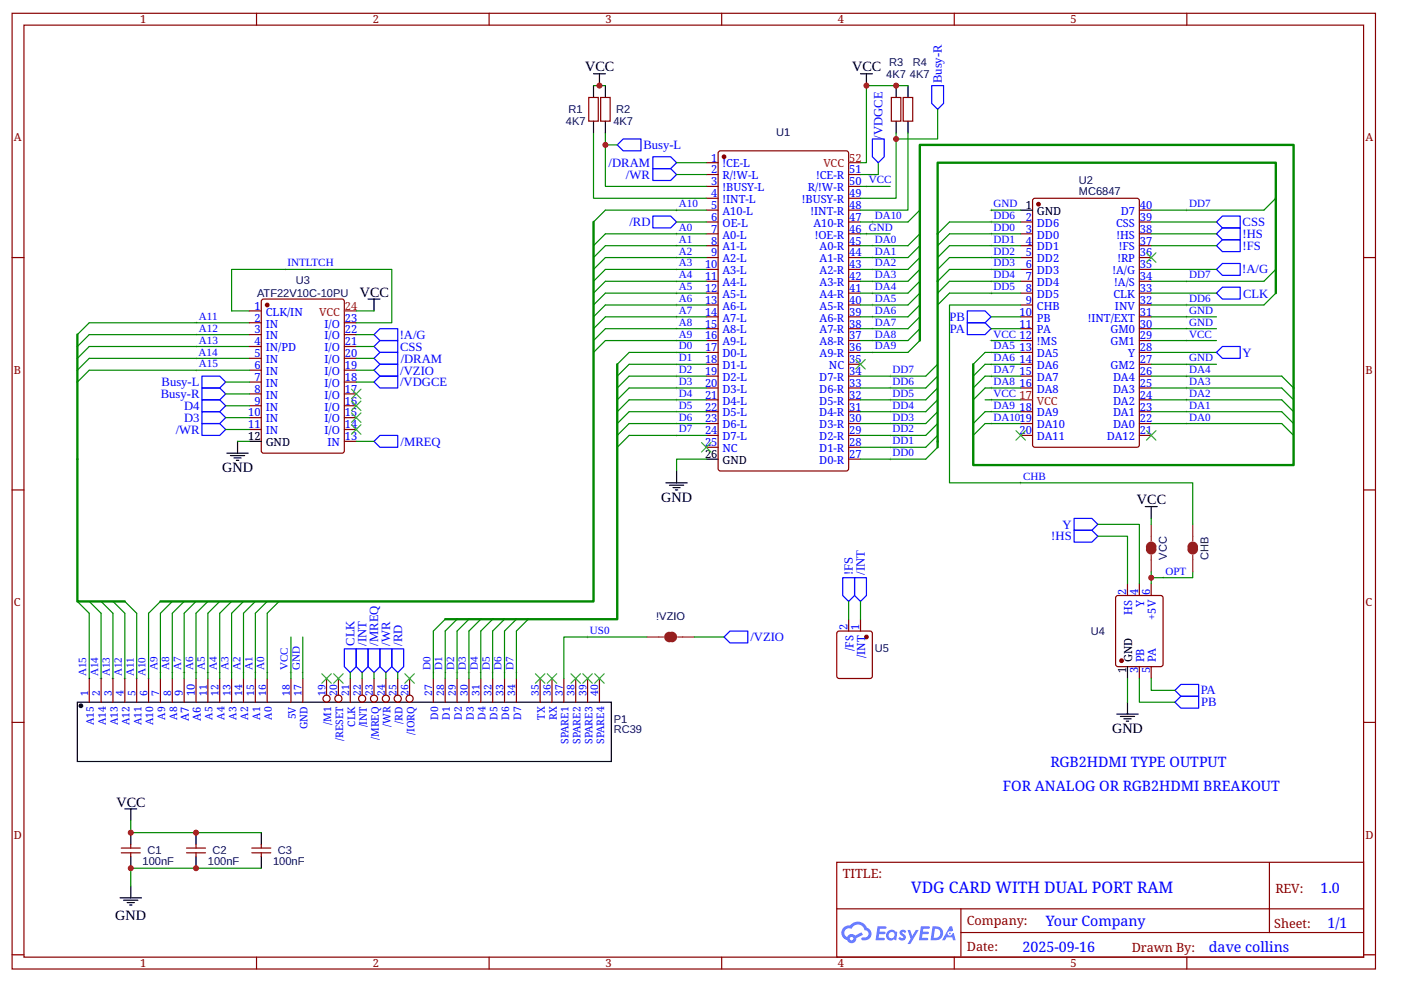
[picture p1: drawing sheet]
<svg xmlns="http://www.w3.org/2000/svg" width="297mm" height="210mm" viewBox="0 0 297 210" stroke-linecap="round" stroke-linejoin="round" font-family="sans-serif">
<g fill="none" stroke="#800" stroke-width=".25">
<path d="M2.6 2.8h289v202.8h-289zM5.1 5.3h284v197.8h-284zM54.4 2.8v2.5M103.7 2.8v2.5M153 2.8v2.5M202.3 2.8v2.5M251.6 2.8v2.5M2.6 54.6h2.5M289.1 54.6h2.5M2.6 104h2.5M289.1 104h2.5M2.6 153.3h2.5"/>
<path d="M289.1 153.3h2.5M177.4 182.9h111.7v20.2h-111.7zM177.4 192.8h111.6M203.7 197.9h85.3M203.7 192.8v10.1M269.1 183v14.9M2.6 202.6h2.5M54.4 203.1v2.5M103.7 203.1v2.5M153 203.1v2.5M202.3 203.1v2.5M251.6 203.1v2.5"/>
<path d="M289.1 202.6h2.5"/>
</g>
<g fill="#58f">
<path d="M190.9 197.4l.5-.2 .4 .1 .3 .3-.2 .4a.33 .33 0 0 0-.3-.3 .33 .33 0 0 0-.3 .2v.1a.85 .85 0 0 1 .7 .6 .85 .85 0 0 1-.3 .9h-.6l-.6-.4 .3-.3 .5 .2 .2-.1v-.1a.87 .87 0 0 1-.6-1.4z"/>
<path d="M192.4 197.3h.6l.4 1.3 .8-1.3h.6l-1.8 3h-.6l.7-1.1z"/>
<path d="M186.1 196.5h1.6l.2 .2-.1 .3-1.2 .1-.1 .6h1l.3 .2-.3 .3h-1.1l-.1 .8h1.2l.1 .2-.1 .3h-1.9z"/>
<path d="M195.2 196.5h1.7l.2 .2-.1 .3-1.2 .1-.1 .6h1l.3 .2-.3 .3h-1.1l-.1 .8h1.2l.1 .2-.1 .3h-1.9z"/>
<path d="M201.4 196.5h.5l.2 .9-.4 .3a.49 .49 0 0 0-.8 .1 .49 .49 0 0 0 .4 .7 .49 .49 0 0 0 .6-.4l.3-.2 .4 1.6h-.5l-.2-.6h-1.2l-.4 .6h-.6z"/>
<path d="M197.7 196.5l-.4 3h.9a1.5 1.5 0 0 0 1.8-1.5 1.5 1.5 0 0 0-1.8-1.5zM198.2 197.1a1.01 1.01 0 0 1 1.2 1.1 1.01 1.01 0 0 1-1.4 .8z"/>
<path d="M188.3 197.5a1.1 1.1 0 0 0-.3 1.6 1.1 1.1 0 0 0 1.6 .2l.4 .2 .2-1.6-.4-.3a1.01 1.01 0 0 0-1.5-.1zM188.3 198.4a.7 .7 0 0 1 1.4 0 .7 .7 0 0 1-1.4 0z"/>
<path d="M178.9 196.8a1.57 1.57 0 0 0 .7 2.7 1.01 1.01 0 0 0 1.2 .6 1.01 1.01 0 0 0 .8-1.1l1.4-.7-.3-.5-1.4 .7a1.02 1.02 0 0 0-1.7 .3 .99 .99 0 0 1-.5-1.4 .99 .99 0 0 1 1.4-.3 1.48 1.48 0 0 1 1.6-.9 1.48 1.48 0 0 1 1.3 1.2 .81 .81 0 0 1 .7 1 .81 .81 0 0 1-1.2 .5l-.3 .1v.3a1.39 1.39 0 0 0 2-.6 1.39 1.39 0 0 0-.8-1.9 2.18 2.18 0 0 0-3.7-.5l-.7 .2zM180.2 199.1a.38 .38 0 0 1 .7 0 .38 .38 0 0 1-.7 0z"/>
<circle cx="201.4" cy="198" r=".19"/>
</g>
<g fill="none" stroke="#800" stroke-width=".25">
<path d="M124.8 20.7h2v5h-2zM127.3 20.7h2.1v5h-2.1zM149.7 34.5h2.6M149.7 37h2.6M149.7 39.5h2.6M152.5 32.1l26.9-.1 .5 .3v67.1l-.2 .5h-26.9l-.5-.2v-67.2zM179.9 37h2.5M179.9 39.5h2.5M189 20.7h2v5h-2zM191.5 20.7h2v5h-2zM149.7 47.1h2.6M149.7 49.6h2.6"/>
<path d="M149.7 52.1h2.6M149.7 54.6h2.6M149.7 57.2h2.6M149.7 59.7h2.6M149.7 44.6h2.6M149.7 42.1h2.6M179.9 47.1h2.5M179.9 49.6h2.5M179.9 52.1h2.5M179.9 54.6h2.5M179.9 57.2h2.5M179.9 59.7h2.5"/>
<path d="M179.9 44.6h2.5M179.9 42.1h2.5M216.4 47.1h2.5M216.4 49.6h2.5M216.4 52.1h2.5M216.4 54.6h2.5M216.4 57.2h2.5M216.4 59.7h2.5M219.2 42.1h21.9l.4 .2 .1 52.1-.3 .4-21.9 .1-.4-.3-.1-52zM241.6 47.1h2.5M241.6 49.6h2.5M241.6 52.1h2.5"/>
<path d="M241.6 54.6h2.5M241.6 57.2h2.5M241.6 59.7h2.5M241.6 44.6h2.5M52.9 66h2.5M52.9 68.5h2.5M52.9 71h2.5M52.9 73.5h2.5M52.9 76h2.5M52.9 78.5h2.5M55.6 63.5l16.9-.1 .4 .3 .1 32-.2 .4-16.9 .1-.4-.3-.1-31.9zM73 68.5h2.5"/>
<path d="M73 71h2.5M73 73.5h2.5M73 76h2.5M73 78.5h2.5M149.7 62.2h2.6M149.7 64.7h2.6M149.7 67.2h2.6M149.7 69.7h2.6M149.7 72.3h2.6M149.7 74.8h2.6M149.7 77.3h2.6M149.7 79.8h2.6"/>
<path d="M179.9 62.2h2.5M179.9 64.7h2.5M179.9 67.2h2.5M179.9 69.7h2.5M179.9 72.3h2.5M179.9 74.8h2.5M179.9 77.3h2.5M179.9 79.8h2.5M216.4 62.2h2.5M216.4 64.7h2.5M216.4 67.2h2.5M216.4 69.7h2.5"/>
<path d="M216.4 72.3h2.5M216.4 74.8h2.5M216.4 77.3h2.5M216.4 79.8h2.5M241.6 62.2h2.5M241.6 64.7h2.5M241.6 67.2h2.5M241.6 69.7h2.5M241.6 72.3h2.5M241.6 74.8h2.5M241.6 77.3h2.5M241.6 79.8h2.5"/>
<path d="M52.9 81.1h2.5M52.9 83.6h2.5M52.9 86.1h2.5M52.9 88.6h2.5M52.9 91.1h2.5M73 81.1h2.5M73 83.6h2.5M73 86.1h2.5M73 88.6h2.5M73 91.1h2.5M73 93.6h2.5M149.7 82.3h2.6"/>
<path d="M149.7 87.3h2.6M149.7 89.9h2.6M149.7 92.4h2.6M149.7 84.8h2.6M149.7 94.9h2.6M179.9 82.3h2.5M179.9 87.3h2.5M179.9 89.9h2.5M179.9 92.4h2.5M179.9 84.8h2.5M179.9 94.9h2.5M179.9 97.4h2.5"/>
<path d="M216.4 82.3h2.5M216.4 87.3h2.5M216.4 89.9h2.5M216.4 92.4h2.5M241.6 82.3h2.5M241.6 87.3h2.5M241.6 89.9h2.5M241.6 92.4h2.5M241.6 84.8h2.5M177.7 134l6.8-.1 .4 .2 .1 9.4-.3 .4-6.8 .1-.4-.3-.1-9.3zM179.9 131.4v2.5M182.4 131.4v2.5"/>
<path d="M236.6 126.6l.4-.3h9.1l.4 .3 .1 14.3-.3 .5h-9.3l-.4-.2zM239 123.8v2.5M241.6 123.8v2.5M244.1 123.8v2.5M18.9 144v5M21.4 144v5M23.9 144v5M26.5 144v5M29 144v5M31.5 144v5M34 144v5M36.5 144v5"/>
<path d="M39 144v5M41.6 144v5M44.1 144v5M46.6 144v5M49.1 144v5M51.6 144v5M54.1 144v5M56.7 144v5M61.7 144v5M64.2 144v5M69.2 144v3.5M71.7 144v3.5"/>
<path d="M74.3 144v5M76.8 144v3.5M79.3 144v3.5M81.8 144v3.5M84.3 144v3.5M86.8 144v3.5M91.9 144v5M94.4 144v5M96.9 144v5M99.4 144v5M101.9 144v5M104.5 144v5"/>
<path d="M107 144v5M109.5 144v5M114.5 144v5M117 144v5M119.5 144v5M122.1 144v5M124.6 144v5M127.1 144v5M241.6 141.4v2.6M244.1 141.4v2.6M25.7 179.9h4M27.7 179.2v.7"/>
<path d="M39.5 179.9h4.1M41.6 179.2v.7M53.4 179.9h4M55.4 179.2v.7M25.7 180.9h4M27.7 180.9v.8M39.5 180.9h4.1M41.6 180.9v.8M53.4 180.9h4M55.4 180.9v.8"/>
<circle cx="69.2" cy="148.2" r=".75"/>
<circle cx="71.7" cy="148.2" r=".75"/>
<circle cx="76.8" cy="148.2" r=".75"/>
<circle cx="79.3" cy="148.2" r=".75"/>
<circle cx="81.8" cy="148.2" r=".75"/>
<circle cx="84.3" cy="148.2" r=".75"/>
<circle cx="86.8" cy="148.2" r=".75"/>
</g>
<g fill="#800" stroke="#800" stroke-width=".25">
<circle cx="220.2" cy="43.3" r=".38"/>
<circle cx="153.5" cy="33.3" r=".38"/>
<circle cx="237.8" cy="140.2" r=".38"/>
<circle cx="56.7" cy="64.7" r=".38"/>
<circle cx="183.7" cy="135.1" r=".38"/>
</g>
<g fill="none" stroke="#000" stroke-width=".25">
<path d="M125.8 18.2v2.5M125.8 15.6h2.6M127.1 15.6v2.6M128.4 18.2v2.5M182.4 15.6h2.6M183.7 15.6v2.6M190 18.2v2.5M192.5 18.2v2.5M125.8 25.7v2.5M128.4 25.7v2.5M190 25.7v2.5M192.5 25.7v2.5"/>
<path d="M216.4 44.6h2.5M78 63.4h2.6M79.3 63.4v2.6M48.1 96.2h4.5M48.9 96.7h3M49.6 97.2h1.5M50.1 97.7h.5M50.4 93.6v2.6M52.9 93.6h2.5M143.4 99.9v2.5M149.7 97.4h2.6M141.2 102.4h4.5"/>
<path d="M141.9 102.9h3.1M142.7 103.5h1.5M143.2 104h.5M242.8 107.5h2.5M244.1 107.5v2.5M16.4 149h113.2v12.6h-113.2zM236.8 151.5h4.5M237.5 152h3.1M238.3 152.5h1.5M238.8 153h.5M239 141.4v2.6M239 149v2.5"/>
<path d="M26.5 171.6h2.5M27.7 171.6v2.5M27.7 176.7v2.5M41.6 176.7v2.5M55.4 176.7v2.5M25.5 190.5h4.5M26.2 191h3M27 191.5h1.5M27.5 192h.5M27.7 181.7v2.5M27.7 188v2.5M41.6 181.7v2.5"/>
<path d="M55.4 181.7v2.5"/>
</g>
<path d="M179.9 34.5h2.5M73 66h2.5M216.4 84.8h2.5" fill="none" stroke="#f00" stroke-width=".25"/>
<circle cx="17.2" cy="149.7" r=".38" fill="#000" stroke="#000" stroke-width=".25"/>
<g fill="none" stroke="#080" stroke-width=".25">
<path d="M125.8 18.2h2.6M192.5 18.2h-8.8v16.3h-1.3M125.8 28.2v13.9h23.9M128.4 28.2v11.3h21.3M128.4 30.7h2.5M143.4 34.5h6.3M143.4 37h6.3M182.4 39.5h6.3M186.2 34.5v2.5h-3.8M190 28.2v13.9h-7.6M192.5 28.2v16.4h-10.1M198.8 23.2v6.3h-8.8"/>
<path d="M143.4 47.1h6.3M149.7 49.6h-21.3l-2.6 2.5M149.7 52.1h-21.3l-2.6 2.5M149.7 54.6h-21.3l-2.6 2.6M149.7 57.2h-21.3l-2.6 2.5M149.7 59.7h-21.3l-2.6 2.5M149.7 44.6h-21.3l-2.6 2.5M182.4 49.6h6.3M195 44.6l-2.5 2.5h-10.1M195 49.6l-2.5 2.5h-10.1M195 52.1l-2.5 2.5h-10.1M195 54.6l-2.5 2.6h-10.1"/>
<path d="M195 57.2l-2.5 2.5h-10.1M195 59.7l-2.5 2.5h-10.1M210.1 44.6h6.3M216.4 47.1h-15.1l-2.5 2.5M216.4 49.6h-15.1l-2.5 2.5M216.4 52.1h-15.1l-2.5 2.5M216.4 54.6h-15.1l-2.5 2.6M216.4 57.2h-15.1l-2.5 2.5M216.4 59.7h-15.1l-2.5 2.5M244.1 47.1h13.8M244.1 49.6h13.8M244.1 52.1h13.8"/>
<path d="M244.1 57.2h13.8M270.5 57.2l-2.5 2.5h-23.9M270.5 42.1l-2.5 2.5h-23.9M52.9 66h-3.8v-8.8h34v11.3h-7.6M52.9 68.5h-34l-2.5 2.5M52.9 71h-34l-2.5 2.5M52.9 73.5h-34l-2.5 2.5M52.9 76h-34l-2.5 2.5M52.9 78.5h-34l-2.5 2.6M75.5 66h3.8M75.5 71h3.8M75.5 73.5h3.8"/>
<path d="M75.5 76h3.8M75.5 78.5h3.8M149.7 62.2h-21.3l-2.6 2.5M149.7 72.3h-21.3l-2.6 2.5M149.7 74.8h-16.3l-2.5 2.5M149.7 79.8h-16.3l-2.5 2.5M149.7 77.3h-16.3l-2.5 2.5M149.7 67.2h-21.3l-2.6 2.5M149.7 69.7h-21.3l-2.6 2.6M149.7 64.7h-21.3l-2.6 2.5M195 69.7l-2.5 2.6h-10.1M195 72.3l-2.5 2.5h-10.1"/>
<path d="M195 64.7l-2.5 2.5h-10.1M195 67.2l-2.5 2.5h-10.1M195 62.2l-2.5 2.5h-10.1M198.8 77.3l-2.5 2.5h-13.9M198.8 79.8l-2.5 2.5h-13.9M210.1 72.3h6.3M210.1 67.2h6.3M210.1 69.7h6.3M216.4 64.7h-15.1v37.7h51.6v8.8M216.4 62.2h-15.1l-2.5 2.5M216.4 74.8h-7.5l-2.6 2.5M216.4 79.8h-7.5l-2.6 2.5"/>
<path d="M216.4 77.3h-7.5l-2.6 2.5M244.1 62.2h13.8M244.1 72.3h13.8M244.1 74.8h13.8M244.1 79.8h27.7l2.5 2.5M244.1 77.3h13.8M244.1 67.2h13.8M244.1 69.7h13.8M270.5 62.2l-2.5 2.5h-23.9M47.8 91.1h5.1M47.8 88.6h5.1M47.8 86.1h5.1"/>
<path d="M47.8 81.1h5.1M47.8 83.6h5.1M50.4 93.6h2.5M75.5 93.6h3.8M75.5 81.1h3.8M149.7 97.4h-6.3v2.5M149.7 87.3h-16.3l-2.5 2.6M149.7 89.9h-16.3l-2.5 2.5M149.7 92.4h-16.3l-2.5 2.5M149.7 82.3h-16.3l-2.5 2.5M149.7 84.8h-16.3l-2.5 2.5M198.8 94.9l-2.5 2.5h-13.9"/>
<path d="M198.8 84.8l-2.5 2.5h-13.9M198.8 87.3l-2.5 2.6h-13.9M198.8 89.9l-2.5 2.5h-13.9M198.8 92.4l-2.5 2.5h-13.9M198.8 82.3l-2.5 2.5h-13.9M208.9 84.8h7.5M216.4 87.3h-7.5l-2.6 2.6M216.4 89.9h-7.5l-2.6 2.5M216.4 82.3h-7.5l-2.6 2.5M244.1 87.3h27.7l2.5 2.6M244.1 89.9h27.7l2.5 2.5M244.1 82.3h27.7l2.5 2.5"/>
<path d="M244.1 84.8h27.7l2.5 2.5M232.8 111.2h8.8v12.6M232.8 113.8h6.2v10M244.1 110v1.2M16.4 127.6l2.5 2.5v13.9M18.9 127.6l2.5 2.5v13.9M21.4 127.6l2.5 2.5v13.9M23.9 127.6l2.6 2.5v13.9M26.5 127.6l2.5 2.5v13.9M34 127.6l-2.5 2.5v13.9M36.5 127.6l-2.5 2.5v13.9M39 127.6l-2.5 2.5v13.9"/>
<path d="M41.6 127.6l-2.6 2.5v13.9M44.1 127.6l-2.5 2.5v13.9M46.6 127.6l-2.5 2.5v13.9M49.1 127.6l-2.5 2.5v13.9M51.6 127.6l-2.5 2.5v13.9M54.1 127.6l-2.5 2.5v13.9M56.7 127.6l-2.6 2.5v13.9M59.2 127.6l-2.5 2.5v13.9M61.7 135.1v8.9M64.2 135.1v8.9M94.4 131.4l-2.5 2.5v10.1M96.9 131.4l-2.5 2.5v10.1"/>
<path d="M99.4 131.4l-2.5 2.5v10.1M101.9 131.4l-2.5 2.5v10.1M104.5 131.4l-2.6 2.5v10.1M107 131.4l-2.5 2.5v10.1M109.5 131.4l-2.5 2.5v10.1M112 131.4l-2.5 2.5v10.1M137.2 135.1h-17.7v8.9M147.2 135.1h6.3M179.9 127.6v3.8M182.4 127.6v3.8M244.1 121.3v2.5M252.9 121.3v1.3h-8.8"/>
<path d="M74.3 142.7v1.3M76.8 142.7v1.3M79.3 142.7v1.3M81.8 142.7v1.3M84.3 142.7v1.3M239 144v5M241.6 144v5h7.5M244.1 144v2.5h5M27.7 174.1v2.6h27.7M55.4 184.2h-27.7v3.8"/>
</g>
<g fill="#000">
<path d="M183.7 39.3v.5zM183.4 39.5h.6z"/>
<path d="M60.4 56.9v.5zM60.2 57.2h.5z"/>
<path d="M143.4 49.4v.5zM143.2 49.6h.5z"/>
<path d="M143.4 51.9v.5zM143.2 52.1h.5z"/>
<path d="M143.4 54.4v.5zM143.2 54.6h.5z"/>
<path d="M143.4 56.9v.5zM143.2 57.2h.5z"/>
<path d="M143.4 59.4v.5zM143.2 59.7h.5z"/>
<path d="M143.4 44.3v.5zM143.2 44.6h.5z"/>
<path d="M183.7 49.4v.5zM183.4 49.6h.6z"/>
<path d="M185 51.9v.5zM184.7 52.1h.5z"/>
<path d="M185 54.4v.5zM184.7 54.6h.5z"/>
<path d="M185 56.9v.5zM184.7 57.2h.5z"/>
<path d="M185 59.4v.5zM184.7 59.7h.5z"/>
<path d="M185 46.8v.5zM184.7 47.1h.5z"/>
<path d="M210.1 49.4v.5zM209.9 49.6h.5z"/>
<path d="M210.1 51.9v.5zM209.9 52.1h.5z"/>
<path d="M210.1 54.4v.5zM209.9 54.6h.5z"/>
<path d="M210.1 56.9v.5zM209.9 57.2h.5z"/>
<path d="M210.1 59.4v.5zM209.9 59.7h.5z"/>
<path d="M210.1 46.8v.5zM209.9 47.1h.5z"/>
<path d="M210.1 44.3v.5zM209.9 44.6h.5z"/>
<path d="M251.6 44.3v.5zM251.4 44.6h.5z"/>
<path d="M251.6 59.4v.5zM251.4 59.7h.5z"/>
<path d="M41.6 78.3v.5zM41.3 78.5h.5z"/>
<path d="M41.6 75.8v.5zM41.3 76h.5z"/>
<path d="M41.6 73.3v.5zM41.3 73.5h.5z"/>
<path d="M41.6 70.7v.5zM41.3 71h.5z"/>
<path d="M41.6 68.2v.5zM41.3 68.5h.5z"/>
<path d="M143.4 79.5v.6zM143.2 79.8h.5z"/>
<path d="M143.4 77v.5zM143.2 77.3h.5z"/>
<path d="M143.4 74.5v.5zM143.2 74.8h.5z"/>
<path d="M143.4 61.9v.5zM143.2 62.2h.5z"/>
<path d="M143.4 64.5v.5zM143.2 64.7h.5z"/>
<path d="M143.4 67v.5zM143.2 67.2h.5z"/>
<path d="M143.4 69.5v.5zM143.2 69.7h.5z"/>
<path d="M143.4 72v.5zM143.2 72.3h.5z"/>
<path d="M185 61.9v.5zM184.7 62.2h.5z"/>
<path d="M185 64.5v.5zM184.7 64.7h.5z"/>
<path d="M185 67v.5zM184.7 67.2h.5z"/>
<path d="M185 69.5v.5zM184.7 69.7h.5z"/>
<path d="M185 72v.5zM184.7 72.3h.5z"/>
<path d="M185 74.5v.5zM184.7 74.8h.5z"/>
<path d="M188.7 79.5v.6zM188.5 79.8h.5z"/>
<path d="M210.1 61.9v.5zM209.9 62.2h.5z"/>
<path d="M210.1 74.5v.5zM209.9 74.8h.5z"/>
<path d="M210.1 77v.5zM209.9 77.3h.5z"/>
<path d="M210.1 79.5v.6zM209.9 79.8h.5z"/>
<path d="M210.1 72v.5zM209.9 72.3h.5z"/>
<path d="M251.6 79.5v.6zM251.4 79.8h.5z"/>
<path d="M251.6 67v.5zM251.4 67.2h.5z"/>
<path d="M251.6 69.5v.5zM251.4 69.7h.5z"/>
<path d="M251.6 77v.5zM251.4 77.3h.5z"/>
<path d="M251.6 72v.5zM251.4 72.3h.5z"/>
<path d="M251.6 64.5v.5zM251.4 64.7h.5z"/>
<path d="M143.4 92.1v.5zM143.2 92.4h.5z"/>
<path d="M143.4 89.6v.5zM143.2 89.9h.5z"/>
<path d="M143.4 87.1v.5zM143.2 87.3h.5z"/>
<path d="M143.4 84.6v.5zM143.2 84.8h.5z"/>
<path d="M143.4 82.1v.5zM143.2 82.3h.5z"/>
<path d="M188.7 82.1v.5zM188.5 82.3h.5z"/>
<path d="M188.7 97.2v.5zM188.5 97.4h.5z"/>
<path d="M188.7 94.6v.5zM188.5 94.9h.5z"/>
<path d="M188.7 92.1v.5zM188.5 92.4h.5z"/>
<path d="M188.7 89.6v.5zM188.5 89.9h.5z"/>
<path d="M188.7 84.6v.5zM188.5 84.8h.5z"/>
<path d="M188.7 87.1v.5zM188.5 87.3h.5z"/>
<path d="M210.1 84.6v.5zM209.9 84.8h.5z"/>
<path d="M210.1 82.1v.5zM209.9 82.3h.5z"/>
<path d="M210.1 87.1v.5zM209.9 87.3h.5z"/>
<path d="M210.1 89.6v.5zM209.9 89.9h.5z"/>
<path d="M251.6 89.6v.5zM251.4 89.9h.5z"/>
<path d="M251.6 87.1v.5zM251.4 87.3h.5z"/>
<path d="M251.6 84.6v.5zM251.4 84.8h.5z"/>
<path d="M251.6 82.1v.5zM251.4 82.3h.5z"/>
<path d="M216.4 102.2v.5zM216.2 102.4h.5z"/>
<path d="M124.6 134.9v.5zM124.3 135.1h.5z"/>
<path d="M246.6 122.3v.5zM246.3 122.6h.5z"/>
<path d="M18.9 143.7v.5zM18.7 144h.5z"/>
<path d="M21.4 143.7v.5zM21.2 144h.5z"/>
<path d="M23.9 143.7v.5zM23.7 144h.5z"/>
<path d="M26.5 143.7v.5zM26.2 144h.5z"/>
<path d="M29 143.7v.5zM28.7 144h.5z"/>
<path d="M31.5 143.7v.5zM31.2 144h.5z"/>
<path d="M34 142.4v.5zM33.8 142.7h.5z"/>
<path d="M36.5 142.4v.5zM36.3 142.7h.5z"/>
<path d="M39 142.4v.5zM38.8 142.7h.5z"/>
<path d="M41.6 142.4v.5zM41.3 142.7h.5z"/>
<path d="M44.1 142.4v.5zM43.8 142.7h.5z"/>
<path d="M46.6 142.4v.5zM46.3 142.7h.5z"/>
<path d="M49.1 142.4v.5zM48.9 142.7h.5z"/>
<path d="M51.6 142.4v.5zM51.4 142.7h.5z"/>
<path d="M54.1 142.4v.5zM53.9 142.7h.5z"/>
<path d="M56.7 142.4v.5zM56.4 142.7h.5z"/>
<path d="M61.7 142.4v.5zM61.4 142.7h.5z"/>
<path d="M64.2 142.4v.5zM63.9 142.7h.6z"/>
<path d="M91.9 142.4v.5zM91.6 142.7h.5z"/>
<path d="M94.4 142.4v.5zM94.1 142.7h.5z"/>
<path d="M96.9 142.4v.5zM96.7 142.7h.5z"/>
<path d="M99.4 142.4v.5zM99.2 142.7h.5z"/>
<path d="M101.9 142.4v.5zM101.7 142.7h.5z"/>
<path d="M104.5 142.4v.5zM104.2 142.7h.5z"/>
<path d="M107 142.4v.5zM106.7 142.7h.5z"/>
<path d="M109.5 142.4v.5zM109.2 142.7h.5z"/>
</g>
<g fill="#000" stroke="#3c3" stroke-width=".25">
<path d="M243.1 53.6l2 2.1zM245.1 53.6l-2 2.1z"/>
<path d="M181.4 76.3l2 2zM181.4 78.3l2-2z"/>
<path d="M74.5 82.6l2 2zM76.5 82.6l-2 2z"/>
<path d="M74.5 85.1l2 2zM76.5 85.1l-2 2z"/>
<path d="M74.5 87.6l2 2zM76.5 87.6l-2 2z"/>
<path d="M74.5 90.1l2 2zM76.5 90.1l-2 2z"/>
<path d="M148.7 93.9l2 2zM150.7 93.9l-2 2z"/>
<path d="M215.4 91.4l2 2zM217.4 91.4l-2 2z"/>
<path d="M243.1 91.4l2 2zM245.1 91.4l-2 2z"/>
<path d="M68.2 142.9l2 2.1zM68.2 145l2-2.1z"/>
<path d="M70.7 142.9l2.1 2.1zM70.7 145l2.1-2.1z"/>
<path d="M85.8 142.9l2 2.1zM85.8 145l2-2.1z"/>
<path d="M113.5 142.9l2 2.1zM113.5 145l2-2.1z"/>
<path d="M116 142.9l2 2.1zM118 142.9l-2 2.1z"/>
<path d="M121.1 142.9l2 2.1zM123.1 142.9l-2 2.1z"/>
<path d="M123.6 142.9l2 2.1zM123.6 145l2-2.1z"/>
<path d="M126.1 142.9l2 2.1zM126.1 145l2-2.1z"/>
</g>
<path d="M125.8 47.1v80.5h-91.8M16.4 71v56.6h10.1M130.9 77.3v54.1h-36.5M195 72.3v-41.6h79.3v68h-68v-21.4M270.5 62.2v-27.7h-71.7v60.4" fill="none" stroke="#080" stroke-width=".5"/>
<g fill="none" stroke="#00f" stroke-width=".25">
<path d="M197.5 18.2h2.6v3.7l-1.3 1.3-1.3-1.3zM130.9 30.7l1.2-1.2h3.8v2.5h-3.8zM138.4 35.8h3.8l1.2 1.2-1.2 1.3h-3.8zM138.4 33.3h3.8l1.2 1.2-1.2 1.3h-3.8zM185 29.5h2.5v3.8l-1.3 1.2-1.2-1.2zM138.4 45.8h3.8l1.2 1.3-1.2 1.3h-3.8zM257.9 47.1l1.3-1.3h3.7v2.6h-3.7zM257.9 57.2l1.3-1.3h3.7v2.5h-3.7zM257.9 49.6l1.3-1.2h3.7v2.5h-3.7zM259.2 50.9h3.7v2.5h-3.7l-1.3-1.3zM42.8 79.8h3.8l1.2 1.3-1.2 1.2h-3.8zM79.3 76l1.3-1.2h3.7v2.5h-3.7z"/>
<path d="M80.6 72.3h3.7v2.5h-3.7l-1.3-1.3zM80.6 69.7h3.7v2.6h-3.7l-1.3-1.3zM80.6 77.3h3.7v2.5h-3.7l-1.3-1.3zM80.6 79.8h3.7v2.5h-3.7l-1.3-1.2zM205.1 66h3.8l1.2 1.2-1.2 1.3h-3.8zM205.1 68.5h3.8l1.2 1.2-1.2 1.3h-3.8zM257.9 62.2l1.3-1.3h3.7v2.5h-3.7zM257.9 74.8l1.3-1.3h3.7v2.5h-3.7zM42.8 89.9h3.8l1.2 1.2-1.2 1.3h-3.8zM42.8 87.3h3.8l1.2 1.3-1.2 1.3h-3.8zM42.8 84.8h3.8l1.2 1.3-1.2 1.2h-3.8zM42.8 82.3h3.8l1.2 1.3-1.2 1.2h-3.8z"/>
<path d="M80.6 92.4h3.7v2.5h-3.7l-1.3-1.3zM227.7 110h3.8l1.3 1.2-1.3 1.3h-3.8zM227.7 112.5h3.8l1.3 1.3-1.3 1.2h-3.8zM73 137.7h2.5v3.7l-1.2 1.3-1.3-1.3zM75.5 137.7h2.5v3.7l-1.2 1.3-1.3-1.3zM78 137.7h2.6v3.7l-1.3 1.3-1.3-1.3zM80.6 137.7h2.5v3.7l-1.3 1.3-1.2-1.3zM83.1 137.7h2.5v3.7l-1.3 1.3-1.2-1.3zM153.5 135.1l1.3-1.2h3.7v2.5h-3.7zM178.7 122.6h2.5v3.7l-1.3 1.3-1.2-1.3zM181.2 122.6h2.5v3.7l-1.3 1.3-1.2-1.3zM249.1 149l1.3-1.3h3.7v2.5h-3.7z"/>
<path d="M250.4 145.2h3.7v2.5h-3.7l-1.3-1.2z"/>
</g>
<path d="M243.6 116.5a.5 .5 0 0 0 .5 .5 .5 .5 0 0 0 .5-.5M243.6 116a.5 .5 0 0 1 .5-.5 .5 .5 0 0 1 .5 .5M252.4 116.5a.5 .5 0 0 0 .5 .5 .5 .5 0 0 0 .5-.5M252.4 116a.5 .5 0 0 1 .5-.5 .5 .5 0 0 1 .5 .5M141.9 134.6a.5 .5 0 0 0-.5 .5 .5 .5 0 0 0 .5 .6M142.4 134.6a.5 .5 0 0 1 .5 .5 .5 .5 0 0 1-.5 .6" fill="none" stroke="#8d2323" stroke-width="1.3"/>
<path d="M244.1 111.2v3.6M244.1 117.8v3.5M252.9 111.2v3.6M252.9 117.8v3.5M137.2 135.1h3.5M143.7 135.1h3.5" fill="none" stroke="#8d2323" stroke-width=".25"/>
<g fill="#c00">
<circle cx="190" cy="18.2" r=".63"/>
<circle cx="127.1" cy="18.2" r=".63"/>
<circle cx="41.6" cy="184.2" r=".63"/>
<circle cx="41.6" cy="176.7" r=".63"/>
<circle cx="27.7" cy="184.2" r=".63"/>
<circle cx="27.7" cy="176.7" r=".63"/>
<circle cx="183.7" cy="18.2" r=".63"/>
<circle cx="128.4" cy="30.7" r=".63"/>
<circle cx="190" cy="29.5" r=".63"/>
<circle cx="244.1" cy="122.6" r=".63"/>
</g>
<text font-size="3.4" fill="#00f" x="193.2" y="189.4">VDG CARD WITH DUAL PORT RAM</text>
<g font-size="3">
<text x="124.1" y="15.1">VCC</text>
<text x="180.7" y="15.1">VCC</text>
<text x="76.3" y="62.9">VCC</text>
<text x="47.1" y="100.2">GND</text>
<text x="140.2" y="106.5">GND</text>
<text x="241.1" y="107">VCC</text>
<text x="235.8" y="155.5">GND</text>
<text x="24.7" y="171.1">VCC</text>
<text x="24.5" y="195.3">GND</text>
</g>
<g font-size="3" fill="#00f">
<text x="212.6" y="167.9">FOR ANALOG OR RGB2HDMI BREAKOUT</text>
<text x="222.7" y="162.8">RGB2HDMI TYPE OUTPUT</text>
<text x="280" y="189.6">1.0</text>
<text x="221.8" y="196.4">Your Company</text>
<text x="281.5" y="196.9">1/1</text>
<text x="216.8" y="201.9">2025-09-16</text>
<text x="256.3" y="201.9">dave collins</text>
</g>
<g font-size="2.7" fill="#00f">
<text x="199.7" y="17.7" transform="rotate(-90 199.7 17.7)">Busy-R</text>
<text x="187.1" y="29.4" transform="rotate(-90 187.1 29.4)">/VDGCE</text>
<text x="129" y="35.4">/DRAM</text>
<text x="136.4" y="31.6">Busy-L</text>
<text x="132.7" y="37.9">/WR</text>
<text x="263.5" y="48">CSS</text>
<text x="133.5" y="48">/RD</text>
<text x="263.5" y="53">!FS</text>
<text x="263.5" y="50.5">!HS</text>
<text x="263.4" y="58">!A/G</text>
<text x="263.6" y="63.1">CLK</text>
<text x="84.8" y="71.9">!A/G</text>
<text x="201.3" y="68.1">PB</text>
<text x="201.4" y="70.6">PA</text>
<text x="84.8" y="74.4">CSS</text>
<text x="85" y="77">/DRAM</text>
<text x="263.4" y="75.7">Y</text>
<text x="34.3" y="82">Busy-L</text>
<text x="84.8" y="82">/VDGCE</text>
<text x="84.9" y="79.5">/VZIO</text>
<text x="34.1" y="84.5">Busy-R</text>
<text x="39" y="89.6">D3</text>
<text x="39" y="87">D4</text>
<text x="37.3" y="92.1">/WR</text>
<text x="84.9" y="94.6">/MREQ</text>
<text x="225.3" y="112.1">Y</text>
<text x="222.9" y="114.6">!HS</text>
<text x="180.8" y="122.1" transform="rotate(-90 180.8 122.1)">!FS</text>
<text x="183.4" y="121.9" transform="rotate(-90 183.4 121.9)">/INT</text>
<text x="75.2" y="137" transform="rotate(-90 75.2 137)">CLK</text>
<text x="77.7" y="137" transform="rotate(-90 77.7 137)">/INT</text>
<text x="80.2" y="137" transform="rotate(-90 80.2 137)">/MREQ</text>
<text x="82.7" y="137" transform="rotate(-90 82.7 137)">/WR</text>
<text x="85.3" y="137" transform="rotate(-90 85.3 137)">/RD</text>
<text x="159.1" y="136.1">/VZIO</text>
<text x="254.6" y="147.3">PA</text>
<text x="254.6" y="149.8">PB</text>
</g>
<g font-size="2.7" fill="#800">
<text x="178.7" y="186.2">TITLE:</text>
<text x="270.4" y="189.6">REV:</text>
<text x="205" y="196.3">Company:</text>
<text x="270.1" y="196.8">Sheet:</text>
<text x="205" y="201.8">Date:</text>
<text x="240" y="201.9">Drawn By:</text>
</g>
<g font-size="2.3" fill="#800">
<text x="29.7" y="5">1</text>
<text x="79" y="5">2</text>
<text x="128.4" y="5">3</text>
<text x="177.7" y="5">4</text>
<text x="227" y="5">5</text>
<text x="2.9" y="30">A</text>
<text x="289.5" y="30">A</text>
<text x="2.9" y="79.3">B</text>
<text x="289.5" y="79.3">B</text>
<text x="2.9" y="128.6">C</text>
<text x="289.5" y="128.6">C</text>
<text x="2.9" y="177.9">D</text>
<text x="289.5" y="177.9">D</text>
<text x="29.7" y="205.2">1</text>
<text x="79" y="205.2">2</text>
<text x="128.4" y="205.2">3</text>
<text x="177.7" y="205.2">4</text>
<text x="227" y="205.2">5</text>
</g>
<g font-size="2.3" fill="#000080">
<text x="187.9" y="16.5">4K7</text>
<text x="188.5" y="14">R3</text>
<text x="192.9" y="16.5">4K7</text>
<text x="193.5" y="14">R4</text>
<text x="120" y="26.6">4K7</text>
<text x="120.6" y="24">R1</text>
<text x="130" y="26.6">4K7</text>
<text x="130.6" y="24">R2</text>
<text x="164.6" y="28.9">U1</text>
<text x="228.7" y="41.3">MC6847</text>
<text x="228.7" y="39">U2</text>
<text x="54.5" y="63">ATF22V10C-10PU</text>
<text x="62.7" y="60.2">U3</text>
<text x="247.4" y="118.7" transform="rotate(-90 247.4 118.7)">VCC</text>
<text x="256.2" y="118.7" transform="rotate(-90 256.2 118.7)">CHB</text>
<text x="139.1" y="131.6">!VZIO</text>
<text x="231.3" y="134.7">U4</text>
<text x="185.5" y="138.3">U5</text>
<text x="130.1" y="155.6">RC39</text>
<text x="130.1" y="153.3">P1</text>
<text x="30.2" y="183.5">100nF</text>
<text x="31.3" y="181.2">C1</text>
<text x="44.1" y="183.5">100nF</text>
<text x="45.1" y="181.2">C2</text>
<text x="57.9" y="183.5">100nF</text>
<text x="58.9" y="181.2">C3</text>
</g>
<g font-size="2.3" fill="#00f">
<text x="150.8" y="34.3">1</text>
<text x="153.2" y="35.5">!CE-L</text>
<text x="150.8" y="36.8">2</text>
<text x="150.8" y="39.3">3</text>
<text x="150.8" y="41.8">4</text>
<text x="153.2" y="38">R/!W-L</text>
<text x="153.2" y="40.6">!BUSY-L</text>
<text x="171.3" y="40.6">R/!W-R</text>
<text x="173" y="38">!CE-R</text>
<text x="180.1" y="41.8">49</text>
<text x="180.1" y="39.3">50 VCC</text>
<text x="180.1" y="36.8">51</text>
<text x="144" y="44">A10</text>
<text x="150.8" y="44.3">5</text>
<text x="150.8" y="46.8">6</text>
<text x="153.2" y="43.1">!INT-L</text>
<text x="153.2" y="45.6">A10-L</text>
<text x="170" y="43.1">!BUSY-R</text>
<text x="171.9" y="45.6">!INT-R</text>
<text x="180.1" y="46.8">47</text>
<text x="180.1" y="44.3">48</text>
<text x="185.5" y="46.5">DA10</text>
<text x="210.6" y="46.5">DD6</text>
<text x="210.6" y="44">GND</text>
<text x="217.5" y="46.8">2</text>
<text x="237.6" y="45.6">D7</text>
<text x="241.7" y="46.8">39</text>
<text x="241.7" y="44.3">40</text>
<text x="252.1" y="44">DD7</text>
<text x="144" y="49">A0</text>
<text x="144" y="51.5">A1</text>
<text x="150.8" y="49.4">7</text>
<text x="150.8" y="51.9">8</text>
<text x="153.2" y="48.1">OE-L</text>
<text x="153.2" y="50.6">A0-L</text>
<text x="153.2" y="53.1">A1-L</text>
<text x="172.4" y="48.1">A10-R</text>
<text x="172.7" y="50.6">!OE-R</text>
<text x="173.8" y="53.1">A0-R</text>
<text x="180.1" y="51.9">45</text>
<text x="180.1" y="49.4">46 GND</text>
<text x="185.5" y="51.5">DA0</text>
<text x="210.6" y="49">DD0</text>
<text x="210.6" y="51.5">DD1</text>
<text x="217.5" y="49.4">3</text>
<text x="217.5" y="51.9">4</text>
<text x="219.9" y="48.1">DD6</text>
<text x="219.9" y="50.6">DD0</text>
<text x="219.9" y="53.1">DD1</text>
<text x="236.6" y="48.1">CSS</text>
<text x="236.7" y="50.6">!HS</text>
<text x="237.2" y="53.1">!FS</text>
<text x="241.7" y="51.9">37</text>
<text x="241.7" y="49.4">38</text>
<text x="60.9" y="56.5">INTLTCH</text>
<text x="144" y="54">A2</text>
<text x="144" y="56.5">A3</text>
<text x="144" y="59">A4</text>
<text x="149.5" y="56.9">10</text>
<text x="149.5" y="59.4">11</text>
<text x="150.8" y="54.4">9</text>
<text x="153.2" y="55.7">A2-L</text>
<text x="153.2" y="58.2">A3-L</text>
<text x="173.8" y="58.2">A2-R</text>
<text x="173.8" y="55.7">A1-R</text>
<text x="180.1" y="59.4">42</text>
<text x="180.1" y="56.9">43</text>
<text x="180.1" y="54.4">44</text>
<text x="185.5" y="54">DA1</text>
<text x="185.5" y="56.5">DA2</text>
<text x="185.5" y="59">DA3</text>
<text x="210.6" y="54">DD2</text>
<text x="210.6" y="56.5">DD3</text>
<text x="210.6" y="59">DD4</text>
<text x="217.5" y="54.4">5</text>
<text x="217.5" y="56.9">6</text>
<text x="217.5" y="59.4">7</text>
<text x="219.9" y="55.7">DD2</text>
<text x="219.9" y="58.2">DD3</text>
<text x="235.8" y="58.2">!A/G</text>
<text x="236.9" y="55.7">!RP</text>
<text x="241.7" y="59.4">34</text>
<text x="241.7" y="56.9">35</text>
<text x="241.7" y="54.4">36</text>
<text x="252.1" y="59">DD7</text>
<text x="54" y="65.7">1</text>
<text x="144" y="61.6">A5</text>
<text x="144" y="64.1">A6</text>
<text x="149.5" y="61.9">12</text>
<text x="149.5" y="64.5">13</text>
<text x="153.2" y="60.7">A4-L</text>
<text x="153.2" y="63.2">A5-L</text>
<text x="153.2" y="65.7">A6-L</text>
<text x="173.8" y="65.7">A5-R</text>
<text x="173.8" y="63.2">A4-R</text>
<text x="173.8" y="60.7">A3-R</text>
<text x="180.1" y="64.5">40</text>
<text x="180.1" y="61.9">41</text>
<text x="185.5" y="61.6">DA4</text>
<text x="185.5" y="64.1">DA5</text>
<text x="210.6" y="61.6">DD5</text>
<text x="217.5" y="61.9">8</text>
<text x="217.5" y="64.5">9</text>
<text x="219.9" y="60.7">DD4</text>
<text x="219.9" y="63.2">DD5</text>
<text x="219.9" y="65.7">CHB</text>
<text x="236.1" y="63.2">CLK</text>
<text x="236.2" y="60.7">!A/S</text>
<text x="236.4" y="65.7">INV</text>
<text x="241.7" y="64.5">32</text>
<text x="241.7" y="61.9">33</text>
<text x="252.1" y="64.1">DD6</text>
<text x="42.2" y="70.4">A12</text>
<text x="42.2" y="67.9">A11</text>
<text x="54" y="68.2">2</text>
<text x="54" y="70.7">3</text>
<text x="56.3" y="67">CLK/IN</text>
<text x="56.3" y="69.5">IN</text>
<text x="68.8" y="69.5">I/O</text>
<text x="73.1" y="70.7">22</text>
<text x="73.1" y="68.2">23</text>
<text x="144" y="66.6">A7</text>
<text x="144" y="69.1">A8</text>
<text x="144" y="71.6">A9</text>
<text x="149.5" y="67">14</text>
<text x="149.5" y="69.5">15</text>
<text x="153.2" y="68.2">A7-L</text>
<text x="153.2" y="70.7">A8-L</text>
<text x="173.8" y="70.7">A7-R</text>
<text x="173.8" y="68.2">A6-R</text>
<text x="180.1" y="69.5">38</text>
<text x="180.1" y="67">39</text>
<text x="185.5" y="66.6">DA6</text>
<text x="185.5" y="69.1">DA7</text>
<text x="185.5" y="71.6">DA8</text>
<text x="210.6" y="71.6">VCC 12</text>
<text x="216.2" y="67">10</text>
<text x="216.2" y="69.5">11</text>
<text x="219.9" y="68.2">PB</text>
<text x="219.9" y="70.7">PA</text>
<text x="230.6" y="68.2">!INT/EXT</text>
<text x="235.4" y="70.7">GM0</text>
<text x="241.7" y="69.5">30</text>
<text x="241.7" y="67">31</text>
<text x="252.1" y="66.6">GND</text>
<text x="252.1" y="69.1">GND</text>
<text x="252.1" y="71.6">VCC</text>
<text x="42.1" y="75.4">A14</text>
<text x="42.2" y="78">A15</text>
<text x="42.2" y="72.9">A13</text>
<text x="54" y="73.3">4</text>
<text x="54" y="75.8">5</text>
<text x="56.3" y="72">IN</text>
<text x="56.3" y="74.5">IN/PD</text>
<text x="56.3" y="77">IN</text>
<text x="68.8" y="77">I/O</text>
<text x="68.8" y="74.5">I/O</text>
<text x="68.8" y="72">I/O</text>
<text x="73.1" y="75.8">20</text>
<text x="73.1" y="73.3">21</text>
<text x="144" y="76.7">D1</text>
<text x="144" y="74.1">D0</text>
<text x="149.5" y="72">16</text>
<text x="149.5" y="74.5">17</text>
<text x="149.5" y="77">18</text>
<text x="153.2" y="73.3">A9-L</text>
<text x="153.2" y="75.8">D0-L</text>
<text x="173.8" y="75.8">A9-R</text>
<text x="173.8" y="73.3">A8-R</text>
<text x="180.1" y="77">35</text>
<text x="180.1" y="74.5">36</text>
<text x="180.1" y="72">37</text>
<text x="185.5" y="74.1">DA9</text>
<text x="210.6" y="74.1">DA5</text>
<text x="210.6" y="76.7">DA6</text>
<text x="216.2" y="74.5">13</text>
<text x="216.2" y="77">14</text>
<text x="219.9" y="73.3">!MS</text>
<text x="219.9" y="75.8">DA5</text>
<text x="235.4" y="73.3">GM1</text>
<text x="239.2" y="75.8">Y</text>
<text x="241.7" y="77">27</text>
<text x="241.7" y="74.5">28</text>
<text x="241.7" y="72">29</text>
<text x="252.1" y="76.7">GND</text>
<text x="54" y="78.3">6</text>
<text x="54" y="80.8">7</text>
<text x="54" y="83.3">8</text>
<text x="56.3" y="79.6">IN</text>
<text x="56.3" y="82.1">IN</text>
<text x="68.8" y="82.1">I/O</text>
<text x="68.8" y="79.6">I/O</text>
<text x="73.1" y="83.3">17</text>
<text x="73.1" y="80.8">18</text>
<text x="73.1" y="78.3">19</text>
<text x="144" y="81.7">D3</text>
<text x="144" y="79.2">D2</text>
<text x="149.5" y="79.6">19</text>
<text x="149.5" y="82.1">20</text>
<text x="153.2" y="78.3">D1-L</text>
<text x="153.2" y="80.8">D2-L</text>
<text x="153.2" y="83.3">D3-L</text>
<text x="173.7" y="83.3">D6-R</text>
<text x="173.7" y="80.8">D7-R</text>
<text x="175.8" y="78.3">NC</text>
<text x="180.1" y="82.1">33</text>
<text x="180.1" y="79.6">34</text>
<text x="189.2" y="81.7">DD6</text>
<text x="189.2" y="79.2">DD7</text>
<text x="210.6" y="79.2">DA7</text>
<text x="210.6" y="81.7">DA8</text>
<text x="216.2" y="79.6">15</text>
<text x="216.2" y="82.1">16</text>
<text x="219.9" y="78.3">DA6</text>
<text x="219.9" y="80.8">DA7</text>
<text x="219.9" y="83.3">DA8</text>
<text x="235.4" y="78.3">GM2</text>
<text x="236" y="83.3">DA3</text>
<text x="236" y="80.8">DA4</text>
<text x="241.7" y="82.1">25</text>
<text x="241.7" y="79.6">26</text>
<text x="252.1" y="81.7">DA3</text>
<text x="252.1" y="79.2">DA4</text>
<text x="52.6" y="88.4">10</text>
<text x="54" y="85.8">9</text>
<text x="56.3" y="84.6">IN</text>
<text x="56.3" y="87.1">IN</text>
<text x="56.3" y="89.6">IN</text>
<text x="68.8" y="89.6">I/O</text>
<text x="68.8" y="87.1">I/O</text>
<text x="68.8" y="84.6">I/O</text>
<text x="73.1" y="88.4">15</text>
<text x="73.1" y="85.8">16</text>
<text x="144" y="89.2">D6</text>
<text x="144" y="86.7">D5</text>
<text x="144" y="84.2">D4</text>
<text x="149.5" y="84.6">21</text>
<text x="149.5" y="87.1">22</text>
<text x="149.5" y="89.6">23</text>
<text x="153.2" y="85.8">D4-L</text>
<text x="153.2" y="88.4">D5-L</text>
<text x="173.7" y="88.4">D4-R</text>
<text x="173.7" y="85.8">D5-R</text>
<text x="180.1" y="89.6">30</text>
<text x="180.1" y="87.1">31</text>
<text x="180.1" y="84.6">32</text>
<text x="189.2" y="89.2">DD3</text>
<text x="189.2" y="84.2">DD5</text>
<text x="189.2" y="86.7">DD4</text>
<text x="210.6" y="84.2">VCC 17</text>
<text x="210.6" y="86.7">DA9</text>
<text x="210.6" y="89.2">DA1019</text>
<text x="216.2" y="87.1">18</text>
<text x="219.9" y="88.4">DA9</text>
<text x="236" y="88.4">DA1</text>
<text x="236" y="85.8">DA2</text>
<text x="241.7" y="89.6">22</text>
<text x="241.7" y="87.1">23</text>
<text x="241.7" y="84.6">24</text>
<text x="252.1" y="89.2">DA0</text>
<text x="252.1" y="86.7">DA1</text>
<text x="252.1" y="84.2">DA2</text>
<text x="52.6" y="90.9">11</text>
<text x="56.3" y="92.1">IN</text>
<text x="68.8" y="92.1">I/O</text>
<text x="69.4" y="94.6">IN</text>
<text x="73.1" y="93.4">13</text>
<text x="73.1" y="90.9">14</text>
<text x="144" y="91.8">D7</text>
<text x="149.5" y="92.1">24</text>
<text x="149.5" y="94.6">25</text>
<text x="153.2" y="90.9">D6-L</text>
<text x="153.2" y="93.4">D7-L</text>
<text x="153.2" y="95.9">NC</text>
<text x="173.7" y="95.9">D1-R</text>
<text x="173.7" y="93.4">D2-R</text>
<text x="173.7" y="90.9">D3-R</text>
<text x="180.1" y="94.6">28</text>
<text x="180.1" y="92.1">29</text>
<text x="189.2" y="94.3">DD1</text>
<text x="189.2" y="91.8">DD2</text>
<text x="216.2" y="92.1">20</text>
<text x="219.9" y="90.9">DA10</text>
<text x="219.9" y="93.4">DA11</text>
<text x="234.7" y="93.4">DA12</text>
<text x="236" y="90.9">DA0</text>
<text x="241.7" y="92.1">21</text>
<text x="173.7" y="98.4">D0-R</text>
<text x="180.1" y="97.2">27</text>
<text x="189.2" y="96.8">DD0</text>
<text x="216.9" y="101.8">CHB</text>
<text x="247.1" y="121.9">OPT</text>
<text x="238.8" y="126.2" transform="rotate(-90 238.8 126.2)">2</text>
<text x="240.1" y="130.4" transform="rotate(-90 240.1 130.4)">HS</text>
<text x="241.3" y="126.2" transform="rotate(-90 241.3 126.2)">4</text>
<text x="242.6" y="128.7" transform="rotate(-90 242.6 128.7)">Y</text>
<text x="243.8" y="126.2" transform="rotate(-90 243.8 126.2)">6</text>
<text x="245.1" y="131.5" transform="rotate(-90 245.1 131.5)">+5V</text>
<text x="125.1" y="134.5">US0</text>
<text x="179.7" y="133.8" transform="rotate(-90 179.7 133.8)">2</text>
<text x="182.2" y="133.8" transform="rotate(-90 182.2 133.8)">1</text>
<text x="18.3" y="143.5" transform="rotate(-90 18.3 143.5)">A15</text>
<text x="20.8" y="143.5" transform="rotate(-90 20.8 143.5)">A14</text>
<text x="23.3" y="143.5" transform="rotate(-90 23.3 143.5)">A13</text>
<text x="25.8" y="143.5" transform="rotate(-90 25.8 143.5)">A12</text>
<text x="28.4" y="143.5" transform="rotate(-90 28.4 143.5)">A11</text>
<text x="30.9" y="143.5" transform="rotate(-90 30.9 143.5)">A10</text>
<text x="33.4" y="142.2" transform="rotate(-90 33.4 142.2)">A9</text>
<text x="35.9" y="142.2" transform="rotate(-90 35.9 142.2)">A8</text>
<text x="38.4" y="142.2" transform="rotate(-90 38.4 142.2)">A7</text>
<text x="40.9" y="142.2" transform="rotate(-90 40.9 142.2)">A6</text>
<text x="43.4" y="142.2" transform="rotate(-90 43.4 142.2)">A5</text>
<text x="46" y="142.2" transform="rotate(-90 46 142.2)">A4</text>
<text x="48.5" y="142.2" transform="rotate(-90 48.5 142.2)">A3</text>
<text x="51" y="142.2" transform="rotate(-90 51 142.2)">A2</text>
<text x="53.5" y="142.2" transform="rotate(-90 53.5 142.2)">A1</text>
<text x="56" y="142.2" transform="rotate(-90 56 142.2)">A0</text>
<text x="61.1" y="142.2" transform="rotate(-90 61.1 142.2)">VCC</text>
<text x="63.6" y="142.2" transform="rotate(-90 63.6 142.2)">GND</text>
<text x="91.2" y="142.2" transform="rotate(-90 91.2 142.2)">D0</text>
<text x="93.8" y="142.2" transform="rotate(-90 93.8 142.2)">D1</text>
<text x="96.3" y="142.2" transform="rotate(-90 96.3 142.2)">D2</text>
<text x="98.8" y="142.2" transform="rotate(-90 98.8 142.2)">D3</text>
<text x="101.3" y="142.2" transform="rotate(-90 101.3 142.2)">D4</text>
<text x="103.8" y="142.2" transform="rotate(-90 103.8 142.2)">D5</text>
<text x="106.3" y="142.2" transform="rotate(-90 106.3 142.2)">D6</text>
<text x="108.9" y="142.2" transform="rotate(-90 108.9 142.2)">D7</text>
<text x="180.9" y="138.2" transform="rotate(-90 180.9 138.2)">/FS</text>
<text x="183.4" y="139.6" transform="rotate(-90 183.4 139.6)">/INT</text>
<text x="241.3" y="142.9" transform="rotate(-90 241.3 142.9)">3</text>
<text x="242.6" y="140.5" transform="rotate(-90 242.6 140.5)">PB</text>
<text x="243.8" y="142.9" transform="rotate(-90 243.8 142.9)">5</text>
<text x="245.1" y="140.5" transform="rotate(-90 245.1 140.5)">PA</text>
<text x="38.8" y="147.6" transform="rotate(-90 38.8 147.6)">9</text>
<text x="41.3" y="147.6" transform="rotate(-90 41.3 147.6)">10</text>
<text x="40" y="152.9" transform="rotate(-90 40 152.9)">A7</text>
<text x="42.6" y="152.9" transform="rotate(-90 42.6 152.9)">A6</text>
</g>
<g font-size="2.3" fill="#f00">
<text x="174.6" y="35.5">VCC</text>
<text x="180.1" y="34.3">52</text>
<text x="73.1" y="65.7">24</text>
<text x="67.7" y="67">VCC</text>
<text x="219.9" y="85.8">VCC</text>
</g>
<g font-size="2.3">
<text x="217.5" y="44.3">1</text>
<text x="219.9" y="45.6">GND</text>
<text x="52.6" y="93.4">12</text>
<text x="56.3" y="94.6">GND</text>
<text x="149.5" y="97.2">26</text>
<text x="153.2" y="98.4">GND</text>
<text x="238.8" y="142.9" transform="rotate(-90 238.8 142.9)">1</text>
<text x="240.1" y="140.5" transform="rotate(-90 240.1 140.5)">GND</text>
</g>
<g font-size="2.2" fill="#00f">
<text x="18.7" y="147.6" transform="rotate(-90 18.7 147.6)">1</text>
<text x="21.2" y="147.6" transform="rotate(-90 21.2 147.6)">2</text>
<text x="23.7" y="147.6" transform="rotate(-90 23.7 147.6)">3</text>
<text x="26.2" y="147.6" transform="rotate(-90 26.2 147.6)">4</text>
<text x="28.7" y="147.6" transform="rotate(-90 28.7 147.6)">5</text>
<text x="31.2" y="147.6" transform="rotate(-90 31.2 147.6)">6</text>
<text x="33.8" y="147.6" transform="rotate(-90 33.8 147.6)">7</text>
<text x="36.3" y="147.6" transform="rotate(-90 36.3 147.6)">8</text>
<text x="43.8" y="147.6" transform="rotate(-90 43.8 147.6)">11</text>
<text x="46.3" y="147.6" transform="rotate(-90 46.3 147.6)">12</text>
<text x="48.9" y="147.6" transform="rotate(-90 48.9 147.6)">13</text>
<text x="51.4" y="147.6" transform="rotate(-90 51.4 147.6)">14</text>
<text x="53.9" y="147.6" transform="rotate(-90 53.9 147.6)">15</text>
<text x="56.4" y="147.6" transform="rotate(-90 56.4 147.6)">16</text>
<text x="61.4" y="147.6" transform="rotate(-90 61.4 147.6)">18</text>
<text x="63.9" y="147.6" transform="rotate(-90 63.9 147.6)">17</text>
<text x="69" y="147.6" transform="rotate(-90 69 147.6)">19</text>
<text x="71.5" y="147.6" transform="rotate(-90 71.5 147.6)">20</text>
<text x="74" y="147.6" transform="rotate(-90 74 147.6)">21</text>
<text x="76.5" y="147.6" transform="rotate(-90 76.5 147.6)">22</text>
<text x="79" y="147.6" transform="rotate(-90 79 147.6)">23</text>
<text x="81.6" y="147.6" transform="rotate(-90 81.6 147.6)">24</text>
<text x="84.1" y="147.6" transform="rotate(-90 84.1 147.6)">25</text>
<text x="86.6" y="147.6" transform="rotate(-90 86.6 147.6)">26</text>
<text x="91.6" y="147.6" transform="rotate(-90 91.6 147.6)">27</text>
<text x="94.1" y="147.6" transform="rotate(-90 94.1 147.6)">28</text>
<text x="96.7" y="147.6" transform="rotate(-90 96.7 147.6)">29</text>
<text x="99.2" y="147.6" transform="rotate(-90 99.2 147.6)">30</text>
<text x="101.7" y="147.6" transform="rotate(-90 101.7 147.6)">31</text>
<text x="104.2" y="147.6" transform="rotate(-90 104.2 147.6)">32</text>
<text x="106.7" y="147.6" transform="rotate(-90 106.7 147.6)">33</text>
<text x="109.2" y="147.6" transform="rotate(-90 109.2 147.6)">34</text>
<text x="114.3" y="147.6" transform="rotate(-90 114.3 147.6)">35</text>
<text x="116.8" y="147.6" transform="rotate(-90 116.8 147.6)">36</text>
<text x="119.3" y="147.6" transform="rotate(-90 119.3 147.6)">37</text>
<text x="121.8" y="147.6" transform="rotate(-90 121.8 147.6)">38</text>
<text x="124.3" y="147.6" transform="rotate(-90 124.3 147.6)">39</text>
<text x="126.8" y="147.6" transform="rotate(-90 126.8 147.6)">40</text>
<text x="19.9" y="153.9" transform="rotate(-90 19.9 153.9)">A15</text>
<text x="22.4" y="153.9" transform="rotate(-90 22.4 153.9)">A14</text>
<text x="25" y="153.9" transform="rotate(-90 25 153.9)">A13</text>
<text x="27.5" y="153.9" transform="rotate(-90 27.5 153.9)">A12</text>
<text x="30" y="153.9" transform="rotate(-90 30 153.9)">A11</text>
<text x="32.5" y="153.9" transform="rotate(-90 32.5 153.9)">A10</text>
<text x="35" y="152.7" transform="rotate(-90 35 152.7)">A9</text>
<text x="37.5" y="152.7" transform="rotate(-90 37.5 152.7)">A8</text>
<text x="45.1" y="152.7" transform="rotate(-90 45.1 152.7)">A5</text>
<text x="47.6" y="152.7" transform="rotate(-90 47.6 152.7)">A4</text>
<text x="50.1" y="152.7" transform="rotate(-90 50.1 152.7)">A3</text>
<text x="52.6" y="152.7" transform="rotate(-90 52.6 152.7)">A2</text>
<text x="55.1" y="152.7" transform="rotate(-90 55.1 152.7)">A1</text>
<text x="57.7" y="152.7" transform="rotate(-90 57.7 152.7)">A0</text>
<text x="62.7" y="152.6" transform="rotate(-90 62.7 152.6)">5V</text>
<text x="65.2" y="154.7" transform="rotate(-90 65.2 154.7)">GND</text>
<text x="70.2" y="153.8" transform="rotate(-90 70.2 153.8)">/M1</text>
<text x="75.3" y="154.1" transform="rotate(-90 75.3 154.1)">CLK</text>
<text x="77.8" y="154.3" transform="rotate(-90 77.8 154.3)">/INT</text>
<text x="82.8" y="154.3" transform="rotate(-90 82.8 154.3)">/WR</text>
<text x="85.3" y="153.6" transform="rotate(-90 85.3 153.6)">/RD</text>
<text x="87.8" y="156" transform="rotate(-90 87.8 156)">/IORQ</text>
<text x="92.9" y="152.7" transform="rotate(-90 92.9 152.7)">D0</text>
<text x="95.4" y="152.7" transform="rotate(-90 95.4 152.7)">D1</text>
<text x="97.9" y="152.7" transform="rotate(-90 97.9 152.7)">D2</text>
<text x="100.4" y="152.7" transform="rotate(-90 100.4 152.7)">D3</text>
<text x="102.9" y="152.7" transform="rotate(-90 102.9 152.7)">D4</text>
<text x="105.5" y="152.7" transform="rotate(-90 105.5 152.7)">D5</text>
<text x="108" y="152.7" transform="rotate(-90 108 152.7)">D6</text>
<text x="110.5" y="152.7" transform="rotate(-90 110.5 152.7)">D7</text>
<text x="115.5" y="152.7" transform="rotate(-90 115.5 152.7)">TX</text>
<text x="118" y="152.8" transform="rotate(-90 118 152.8)">RX</text>
<text x="72.8" y="157.2" transform="rotate(-90 72.8 157.2)">/RESET</text>
<text x="80.3" y="157" transform="rotate(-90 80.3 157)">/MREQ</text>
<text x="120.6" y="157.9" transform="rotate(-90 120.6 157.9)">SPARE1</text>
<text x="123.1" y="157.9" transform="rotate(-90 123.1 157.9)">SPARE2</text>
<text x="125.6" y="157.9" transform="rotate(-90 125.6 157.9)">SPARE3</text>
<text x="128.1" y="157.9" transform="rotate(-90 128.1 157.9)">SPARE4</text>
</g>
</svg>
